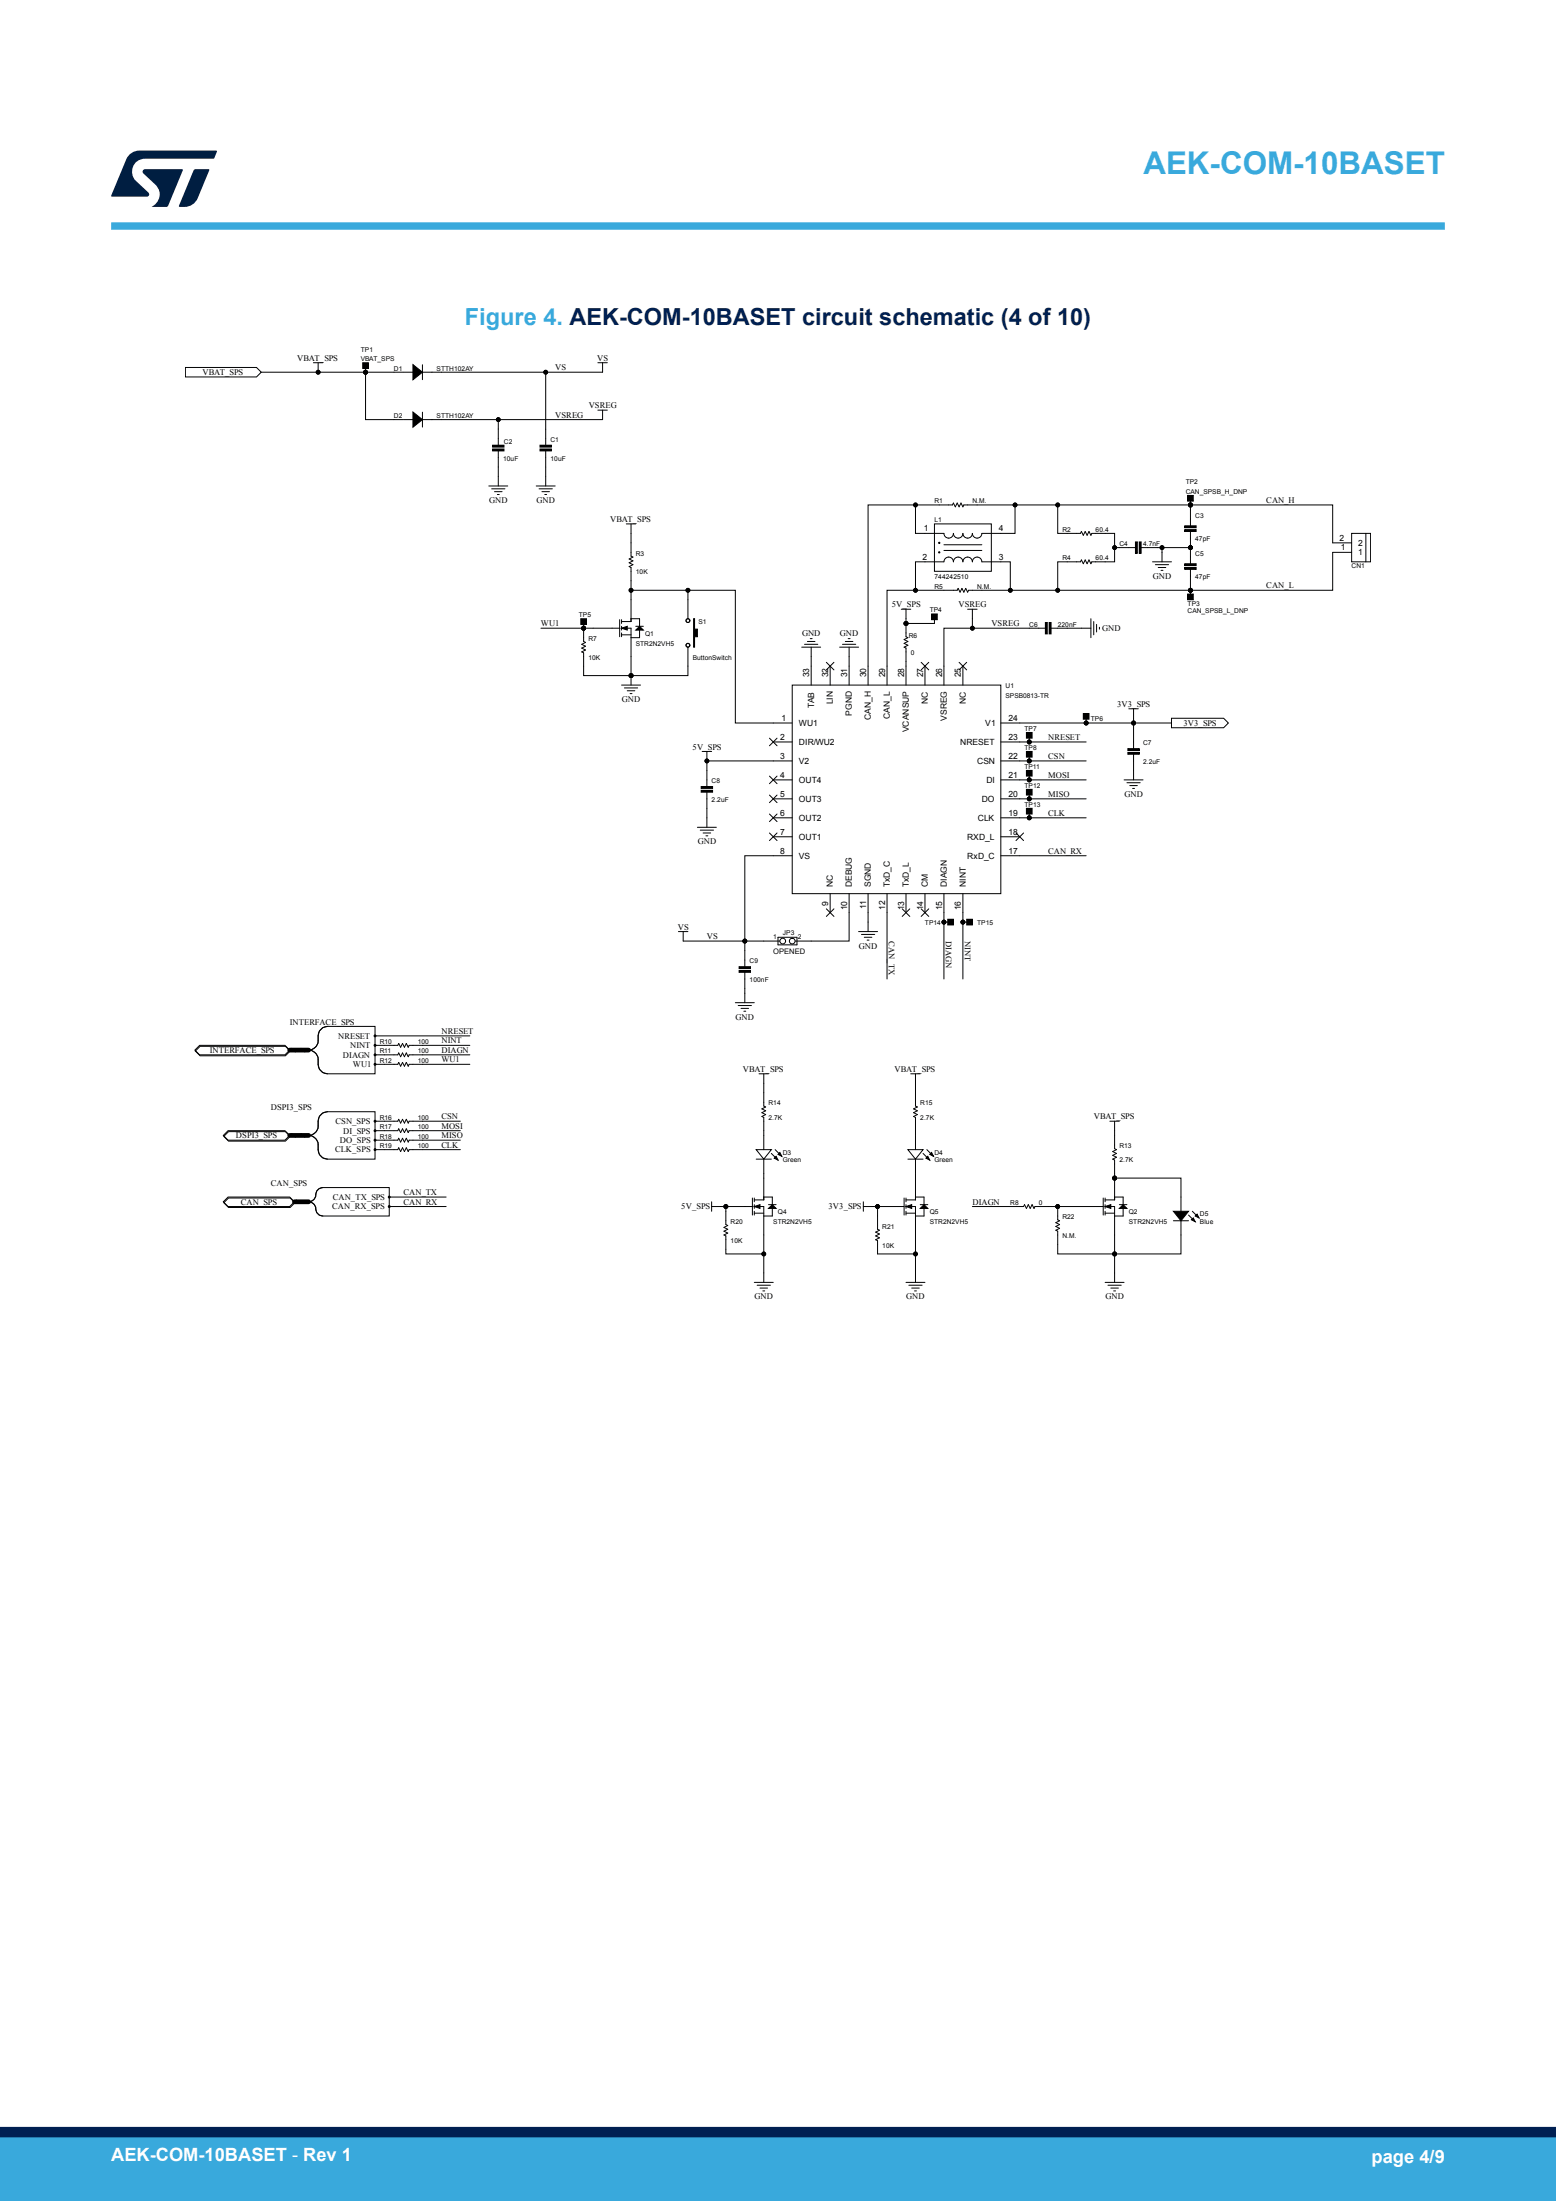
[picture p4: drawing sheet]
<svg xmlns="http://www.w3.org/2000/svg" width="210mm" height="297mm" viewBox="0 0 210 297" stroke-linecap="round" stroke-linejoin="round" font-family="sans-serif">
<g fill="none" stroke="#000" stroke-width=".13">
<path d="M25 49.6h9.6l.7 .6-.7 .7h-9.6zM53.2 50.2h1.3M53.2 56.6h1.3M54.5 50.2h1.3M54.5 56.6h1.3M55.7 49.2l1.3 1-1.3 1zM55.7 55.6l1.3 1-1.3 1zM57 49.2v2M57 55.6v2M57.1 50.2h2.5M57.1 56.6h2.5M67.3 57.9v2.3"/>
<path d="M73.6 57.9v2.3M66 65.6h2.5M66.4 66h1.7M66.5 60.6h1.5v.2h-1.5zM66.5 60.1h1.5v.2h-1.5zM66.7 66.3h1.1M67.1 66.7h.3M67.3 60.7v2.3M67.3 64.3v1.3M72.4 65.6h2.5M72.8 66h1.7M72.9 60.6h1.5v.2h-1.5z"/>
<path d="M72.9 60.1h1.5v.2h-1.5zM73.1 66.3h1.1M73.5 66.7h.3M73.6 60.7v2.3M73.6 64.3v1.3M84.5 70.7h1.3M85.2 70.7v1.3M85.2 73.3v1.7l.2 .2-.5 .2 .5 .3-.5 .2 .5 .3-.5 .3 .3 .1v1.8M78.8 84.8v1.8l.2 .1-.5 .2 .5 .3-.5 .3 .5 .2-.5 .3 .3 .1v1.8M80 84.8h3.6M83.6 83.6v2.3M83.9 84.8l.8-.3v.5z"/>
<path d="M83.9 83.6v.5M83.9 84.5v.5M83.9 85.4v.5M83.9 92.4h2.5M83.9 84.8h1.3v3.8M83.9 85.7h1.3M84.3 92.8h1.8M84.7 93.2h1M85 93.6h.3M85.2 80.9v3h-1.3M85.2 91.2v1.2M85.2 83.5h1.1v2.5h-1.1"/>
<path d="M85.8 85l.5-.5 .5 .5zM85.8 84.5h1M92.8 80.9v2.6M92.8 87.3v2.6M93.6 83.5h.1v1.4h.4v1h-.4v1.4h-.1zM104.4 97.6h2.5M106.9 92.4h28.2v28.2h-28.2zM109.5 89.9v2.5M112 89.9v2.5M114.6 89.9v2.5M117.2 89.9v2.5M119.7 89.9v2.5"/>
<path d="M122.3 89.9v2.5M124.8 89.9v2.5M127.4 89.9v2.5M130 89.9v2.5M135.1 97.6h2.5M104.4 100.1h2.5M104.4 102.7h2.5M104.4 105.2h2.5M104.4 107.8h2.5M104.4 110.4h2.5M104.4 112.9h2.5M104.4 115.5h2.5"/>
<path d="M135.1 100.1h2.5M135.1 102.7h2.5M135.1 105.2h2.5M135.1 107.8h2.5M135.1 110.4h2.5M135.1 112.9h2.5M135.1 115.5h2.5M106.5 127h3M112 120.6v2.5M114.6 120.6v2.5M117.2 120.6v2.5M119.7 120.6v2.5"/>
<path d="M122.3 120.6v2.5M124.8 120.6v2.5M127.4 120.6v2.5M130 120.6v2.5"/>
<circle cx="78.8" cy="84.8" r=".26"/>
<circle cx="85.2" cy="91.2" r=".26"/>
<circle cx="92.8" cy="87.1" r=".26"/>
<circle cx="92.8" cy="83.7" r=".26"/>
</g>
<g fill="#000">
<path d="M55.7 49.2l1.3 1-1.3 1zM55.7 55.6l1.3 1-1.3 1zM83.9 84.8l.8-.3v.5zM85.8 85l.5-.5 .5 .5z"/>
<path d="M66.5 60.6h1.5v.2h-1.5z" fill-rule="evenodd"/>
<path d="M66.5 60.1h1.5v.2h-1.5z" fill-rule="evenodd"/>
<path d="M72.9 60.6h1.5v.2h-1.5z" fill-rule="evenodd"/>
<path d="M72.9 60.1h1.5v.2h-1.5z" fill-rule="evenodd"/>
<path d="M93.6 83.5h.1v1.4h.4v1h-.4v1.4h-.1z" fill-rule="evenodd"/>
</g>
<g fill="#000">
<circle cx="78.8" cy="84.8" r=".26"/>
<circle cx="85.2" cy="91.2" r=".26"/>
</g>
<circle cx="106.9" cy="127" r=".38" fill="#fff"/>
<g fill="none" stroke="#000" stroke-width=".13">
<path d="M103.1 127h2.9"/>
<circle cx="106.9" cy="127" r=".38"/>
</g>
<circle cx="105.6" cy="127" r=".38" fill="#fff"/>
<g fill="none" stroke="#000" stroke-width=".13">
<path d="M35.3 50.2h17.9M42.3 48.9h1.3M42.9 48.9v1.3M49 48.9h.7v.8h-.7zM49.3 49.6v7h3.9M67.3 56.6v1.3M73.6 50.2v7.7M80.7 48.9h1.3M80.7 55.3h1.3M81.3 55.3v1.3h-21.7M81.3 48.9v1.3h-21.7M67.3 63v1.3"/>
<path d="M73.6 63v1.3M85.2 72v1.3M85.2 78.4v1.3M92.8 79.7v1.2M123.6 68.1v3.9h3.8a.64 .64 0 0 0 .6 .6 .64 .64 0 0 0 .7-.6 .64 .64 0 0 0 .6 .6 .64 .64 0 0 0 .7-.6 .64 .64 0 0 0 .6 .6 .64 .64 0 0 0 .6-.6 .64 .64 0 0 0 .7 .6 .64 .64 0 0 0 .6-.6h4.5v-3.9M123.6 79.7h-3.9v10.2M126.1 70.7h7.7v6.4h-7.7zM126.7 73.2h.1v.1h-.1zM126.7 74.5h.1v.1h-.1zM127.4 73.5h5.1M127.4 74.3h5.1M142.7 68.1v3.9h3.1l.1-.3 .3 .5 .3-.5 .2 .5 .3-.5 .2 .5 .2-.2h3v3.8h-3l-.2 .3-.2-.5-.3 .5-.2-.5-.3 .5-.3-.5-.1 .2h-3.1v3.9"/>
<path d="M150.4 73.9h3M153.2 73.1h.3v1.6h-.3zM153.8 73.1h.2v1.6h-.2zM153.9 73.9h6.8M155.5 75.8h2.6M155.9 76.2h1.8M156.3 76.6h1M156.7 77h.3M156.8 73.9v1.9M159.9 71.5h1.5v.2h-1.5zM159.9 71h1.5v.2h-1.5zM159.9 76.6h1.5v.2h-1.5z"/>
<path d="M159.9 76.1h1.5v.2h-1.5zM160.3 66.9h.7v.7h-.7zM160.7 67.5v3.6M160.7 71.6v4.6M160.7 76.7v3.6M182.4 72h2.6v3.8h-2.6zM182.4 74.5h-2.5v5.2h-49.2l-.1 .2-.3-.5-.2 .5-.3-.5-.2 .5-.3-.5-.1 .3h-5.6v-3.9h3.8a.64 .64 0 0 1 .6-.6 .64 .64 0 0 1 .7 .6 .64 .64 0 0 1 .6-.6 .64 .64 0 0 1 .7 .6 .64 .64 0 0 1 .6-.6 .64 .64 0 0 1 .6 .6 .64 .64 0 0 1 .7-.6 .64 .64 0 0 1 .6 .6h3.9v3.9M182.4 73.3h-2.5v-5.2h-49.8l-.1 .3-.3-.5-.3 .5-.2-.5-.3 .5-.2-.5-.2 .2h-11.3v21.8M184.3 72v3.8M73 84.8h7M78.4 83.5h.8v.8h-.8zM78.8 89.9v1.3h6.4"/>
<path d="M78.8 84.1v.7M85.2 80.9v-1.2h14v17.9h5.2M85.2 88.6v2.6M92.8 89.9v1.3h-7.6M103.8 99.6l1.1 1M104.9 99.6l-1.1 1M108.2 87.3h2.6M108.6 86.9h1.8M109 86.6h1M109.4 86.2h.2M109.5 87.3v2.6M111.5 89.4l1 1"/>
<path d="M112.5 89.4l-1 1M113.3 87.3h2.6M113.7 86.9h1.8M114.1 86.6h1M114.5 86.2h.2M114.6 87.3v2.6M121.6 82.2h1.3M122.3 82.2v3.7l.2 .1-.5 .3 .5 .3-.5 .2 .5 .3-.5 .2 .3 .2v2.4M124.3 89.4l1 1M125.3 89.4l-1 1M125.7 82.8h.8v.8h-.8zM126.1 83.5v.6h-3.8"/>
<path d="M129.4 89.4l1.1 1M130.5 89.4l-1.1 1M130.6 82.2h1.3M131.2 82.2v2.6M138.5 98.8h.8v.8h-.8zM138.9 99.5v.6M141.1 84h.2v1.5h-.2zM141.2 84.8h-13.8v5.1M141.6 84h.3v1.5h-.3zM141.7 84.8h5.5M146.2 96.3h.8v.7h-.8zM146.6 96.9v.7"/>
<path d="M147.2 83.5v2.5M147.6 83.9v1.8M148 84.3v1M148.4 84.6v.3M152.3 95.6h1.3M153 95.6v2h-15.4M158.1 96.9h7l.7 .7-.7 .6h-7zM158.1 97.6h-5.1v3.5M160.3 80.2h.7v.7h-.7zM94.1 111.6h2.6M94.5 112h1.8M94.6 106.6h1.6v.3h-1.6z"/>
<path d="M94.6 106.1h1.6v.3h-1.6zM94.8 101.4h1.2M94.9 112.4h1M95.3 112.8h.2M95.4 101.4v1.3M95.4 106.8v4.8M103.8 112.4l1.1 1M103.8 109.8l1.1 1.1M103.8 107.3l1.1 1M103.8 104.7l1.1 1M104.4 115.5h-3.9v15.1M104.4 102.7h-9v3.6"/>
<path d="M104.9 112.4l-1.1 1M104.9 109.8l-1.1 1.1M104.9 107.3l-1.1 1M104.9 104.7l-1.1 1M137.1 112.4l1 1M137.6 102.7h9M137.6 105.2h9M137.6 107.8h9M137.6 110.4h9M137.6 115.5h9M137.6 100.1h9M138.1 112.4l-1 1"/>
<path d="M138.5 109.1h.8v.7h-.8zM138.5 106.5h.8v.8h-.8zM138.5 104h.8v.7h-.8zM138.5 101.4h.8v.8h-.8zM138.9 102v.7M138.9 104.6v.6M138.9 107.2v.6M138.9 109.7v.7M151.7 105.2h2.6M152.1 105.6h1.8M152.2 101.5h1.6v.3h-1.6zM152.2 101h1.6v.3h-1.6z"/>
<path d="M152.5 106h1M152.9 106.4h.2M153 101.7v3.5M43.1 139.1l.5-.4 .6-.2h6.4v6.4h-6.4l-.6-.2-.5-.4-.2-.7v-.9l-.3-.6-.6-.4 .6-.4 .3-.6v-.9zM44.2 138.5a1.28 1.28 0 0 0-1.3 1.3 1.55 1.55 0 0 1-.8 1.8l-.4 .1M50.6 139.8h12.8M91.6 125.7h1.2M92.2 125.7v1.3h10.9M99.2 135.3h2.6M99.6 135.7h1.8M99.8 131h1.5v.2h-1.5zM99.8 130.4h1.5v.3h-1.5z"/>
<path d="M100 136.1h1M100.4 136.5h.2M100.5 131.1v4.2M105 126.5h2.6v1h-2.6zM111.5 122.6l1 1.1M112.5 122.6l-1 1.1M114.6 123.1v3.9h-5.1M115.9 125.7h2.5M116.3 126.1h1.8M116.6 126.5h1.1M117 126.9h.3M117.2 123.1v2.6"/>
<path d="M119.7 123.1v9M121.8 122.6l1 1.1M122.8 122.6l-1 1.1M124.3 122.6l1 1.1M125.3 122.6l-1 1.1M127.4 124.4h.6M127.4 123.1v9M127.9 124h.8v.8h-.8zM130 124.4h.6M130 123.1v9M130.5 124h.7v.8h-.7zM26.3 141.7l.6-.6h11.6l.6 .6-.6 .6h-11.6z"/>
<path d="M26.4 141.8l.6-.6h11.5l.7 .6-.7 .7h-11.5zM30.1 153.2l.7-.6h7.7l.6 .6-.6 .7h-7.7zM30.2 153.3l.6-.6h7.7l.7 .6-.7 .7h-7.7zM39.1 153.2h2.6M39.1 141.7h2.6M41.7 153.2a1.28 1.28 0 0 1 1.2 1.3 1.55 1.55 0 0 0 .9 1.8l.4 .1M41.7 141.7a1.28 1.28 0 0 1 1.2 1.3 1.55 1.55 0 0 0 .9 1.8l.4 .1M43.1 150.7l.5-.5 .6-.2h6.4v6.4h-6.4l-.6-.1-.5-.5-.2-.7v-.9l-.3-.6-.6-.4 .6-.4 .3-.5v-1zM44.2 150a1.28 1.28 0 0 0-1.3 1.3 1.55 1.55 0 0 1-.8 1.8l-.4 .1M50.6 151.3h3.1l.1-.3 .3 .6 .2-.6 .3 .6 .2-.6 .3 .6 .1-.3h6.9M50.6 152.6h3.1l.1-.3 .3 .5 .2-.5 .3 .5 .2-.5 .3 .5 .1-.2h6.9M50.6 153.9h3.1l.1-.3 .3 .5 .2-.5 .3 .5 .2-.5 .3 .5 .1-.2h6.9"/>
<path d="M50.6 155.1h3.1l.1-.2 .3 .5 .2-.5 .3 .5 .2-.5 .3 .5 .1-.3h6.9M50.6 141.1h3.1l.1-.3 .3 .5 .2-.5 .3 .5 .2-.5 .3 .5 .1-.2h8.2M50.6 142.3h3.1l.1-.2 .3 .5 .2-.5 .3 .5 .2-.5 .3 .5 .1-.3h8.2M50.6 143.6h3.1l.1-.2 .3 .5 .2-.5 .3 .5 .2-.5 .3 .5 .1-.3h8.2M102.1 156.4h2M102.1 155.1h2l-1 1.3zM102.4 144.9h1.3M103.1 144.9v4.3l.2 .2-.5 .2 .5 .3-.5 .2 .5 .3-.5 .3 .3 .1v4.3M103.1 156.4v5.5h-1.3M104.1 155.6l.9 .9M104.5 156.3l.2-.3 .3 .5zM104.6 155.1l.9 .9"/>
<path d="M105 155.8l.3-.3 .2 .5zM122.5 156.4h2.1M122.5 155.1h2.1l-1 1.3zM122.9 144.9h1.3M123.6 156.4v5.5h-1.3M123.6 144.9v4.3l.2 .2-.5 .2 .5 .3-.5 .2 .5 .3-.5 .3 .3 .1v4.3M124.6 155.6l.9 .9M125 156.3l.2-.3 .3 .5zM125.1 155.1l.9 .9M125.5 155.8l.2-.3 .3 .5zM149.8 151.3h1.3M150.4 159h9v4.4"/>
<path d="M150.4 151.3v3.7l.3 .1-.5 .3 .5 .2-.5 .3 .5 .3-.5 .2 .2 .1v5.4h-1.3M30.1 162.2l.7-.7h8.3l.6 .7-.6 .6h-8.3zM30.2 162.3l.6-.6h8.4l.6 .6-.6 .6h-8.4zM39.7 162.2h2M41.7 162.2a.96 .96 0 0 1 .9 .9 .96 .96 0 0 0 1 1M42.7 160.7l.4-.3 .5-.2h8.9v3.9h-8.9a1 1 0 0 1-1-1.2l-.2-.4-.5-.3 .5-.4 .2-.4zM43.6 160.2a.96 .96 0 0 0-1 1 .96 .96 0 0 1-.9 1M52.5 162.8h7.7M52.5 161.5h7.7M96 162.8h2v2.4l.2 .2-.5 .2 .5 .3-.5 .2 .5 .3-.5 .2 .3 .2v2.4h5.1v3.8M96 162.2v1.2M98 162.8h3.5"/>
<path d="M101.5 161.7v2.3M101.8 162.8l.8-.2v.5zM101.8 161.7v.5M101.8 162.6v.5M101.8 163.4v.6M101.8 173h2.6M101.8 162.8h1.3v6.4M101.8 163.7h1.3M102.2 173.4h1.8M102.6 173.8h1M103 174.2h.2M103.1 161.5h1.1v2.6h-1.1"/>
<path d="M103.7 163.1l.5-.5 .5 .5zM103.7 162.6h1M116.5 162.8h1.9v3.1l.3 .1-.5 .3 .5 .2-.5 .3 .5 .2-.5 .3 .2 .1v1.8h5.2v3.8M116.5 162.2v1.2M118.4 162.8h3.6M122 161.7v2.3M122.3 162.8l.7-.2v.5zM122.3 161.7v.5M122.3 162.6v.5M122.3 163.4v.6M122.3 173h2.5M122.3 162.8h1.3v6.4"/>
<path d="M122.3 163.7h1.3M122.7 173.4h1.8M123 173.8h1.1M123.4 174.2h.3M123.6 161.5h1.1v2.6h-1.1M124.2 163.1l.5-.5 .5 .5zM124.2 162.6h1M131.2 162.8h6.9l.2-.2 .2 .5 .3-.5 .2 .5 .3-.5 .3 .5 .1-.3h9.2M142.7 162.8v1.8l.3 .1-.5 .3 .5 .2-.5 .3 .5 .3-.5 .2 .2 .1v3.1h7.7v-6.4h-1.3M148.9 161.7v2.3M149.1 163.7h1.3M149.1 162.8l.8-.2v.5z"/>
<path d="M149.1 173h2.6M149.1 161.7v.5M149.1 162.6v.5M149.1 163.4v.6M149.5 173.4h1.8M149.9 173.8h1M150.3 174.2h.3M150.4 161.5h1.2v2.6h-1.2M151.1 163.1l.5-.5 .5 .5zM151.1 162.6h1M158.4 163.4h2l-1 1.3zM158.4 164.7h2"/>
<path d="M159.4 164.7v4.5h-9v3.8M160.4 164l.9 .9M160.8 164.6l.2-.3 .3 .6zM160.9 163.4l.9 .9M161.3 164.1l.3-.3 .2 .5z"/>
<circle cx="42.9" cy="50.2" r=".26"/>
<circle cx="49.3" cy="50.2" r=".26"/>
<circle cx="67.3" cy="56.6" r=".26"/>
<circle cx="73.6" cy="50.2" r=".26"/>
<circle cx="85.2" cy="79.7" r=".26"/>
<circle cx="92.8" cy="79.7" r=".26"/>
<circle cx="123.6" cy="68.1" r=".26"/>
<circle cx="123.6" cy="79.7" r=".26"/>
<circle cx="136.4" cy="79.7" r=".26"/>
<circle cx="137" cy="68.1" r=".26"/>
<circle cx="142.8" cy="68.1" r=".26"/>
<circle cx="142.8" cy="79.7" r=".26"/>
<circle cx="150.4" cy="73.9" r=".26"/>
<circle cx="156.8" cy="73.9" r=".26"/>
<circle cx="160.7" cy="68.1" r=".26"/>
<circle cx="160.7" cy="73.9" r=".26"/>
<circle cx="160.7" cy="79.7" r=".26"/>
<circle cx="78.8" cy="84.8" r=".26"/>
<circle cx="85.2" cy="91.2" r=".26"/>
<circle cx="122.3" cy="84.1" r=".26"/>
<circle cx="131.2" cy="84.8" r=".26"/>
<circle cx="146.6" cy="97.6" r=".26"/>
<circle cx="153" cy="97.6" r=".26"/>
<circle cx="95.4" cy="102.7" r=".26"/>
<circle cx="138.9" cy="100.1" r=".26"/>
<circle cx="138.9" cy="107.8" r=".26"/>
<circle cx="138.9" cy="102.7" r=".26"/>
<circle cx="138.9" cy="105.2" r=".26"/>
<circle cx="138.9" cy="110.4" r=".26"/>
<circle cx="50.6" cy="139.8" r=".13"/>
<circle cx="100.5" cy="127" r=".26"/>
<circle cx="105.6" cy="127" r=".38"/>
<circle cx="127.4" cy="124.4" r=".26"/>
<circle cx="130" cy="124.4" r=".26"/>
<circle cx="50.6" cy="152.6" r=".13"/>
<circle cx="50.6" cy="153.9" r=".13"/>
<circle cx="50.6" cy="151.3" r=".13"/>
<circle cx="50.6" cy="143.6" r=".13"/>
<circle cx="50.6" cy="142.3" r=".13"/>
<circle cx="50.6" cy="155.1" r=".13"/>
<circle cx="50.6" cy="141.1" r=".13"/>
<circle cx="150.4" cy="159" r=".26"/>
<circle cx="52.5" cy="161.5" r=".13"/>
<circle cx="52.5" cy="162.8" r=".13"/>
<circle cx="98" cy="162.8" r=".26"/>
<circle cx="103.1" cy="169.2" r=".26"/>
<circle cx="118.4" cy="162.8" r=".26"/>
<circle cx="123.6" cy="169.2" r=".26"/>
<circle cx="142.8" cy="162.8" r=".26"/>
<circle cx="150.4" cy="169.2" r=".26"/>
</g>
<g fill="#000">
<path d="M104.5 156.3l.2-.3 .3 .5zM105 155.8l.3-.3 .2 .5zM125 156.3l.2-.3 .3 .5zM125.5 155.8l.2-.3 .3 .5zM101.8 162.8l.8-.2v.5zM103.7 163.1l.5-.5 .5 .5zM122.3 162.8l.7-.2v.5zM124.2 163.1l.5-.5 .5 .5zM149.1 162.8l.8-.2v.5zM151.1 163.1l.5-.5 .5 .5zM158.4 163.4h2l-1 1.3zM160.8 164.6l.2-.3 .3 .6z"/>
<path d="M161.3 164.1l.3-.3 .2 .5z"/>
<path d="M49 48.9h.7v.8h-.7z" fill-rule="evenodd"/>
<path d="M153.2 73.1h.3v1.6h-.3z" fill-rule="evenodd"/>
<path d="M153.8 73.1h.2v1.6h-.2z" fill-rule="evenodd"/>
<path d="M159.9 71.5h1.5v.2h-1.5z" fill-rule="evenodd"/>
<path d="M159.9 71h1.5v.2h-1.5z" fill-rule="evenodd"/>
<path d="M159.9 76.6h1.5v.2h-1.5z" fill-rule="evenodd"/>
<path d="M159.9 76.1h1.5v.2h-1.5z" fill-rule="evenodd"/>
<path d="M160.3 66.9h.7v.7h-.7z" fill-rule="evenodd"/>
<path d="M78.4 83.5h.8v.8h-.8z" fill-rule="evenodd"/>
<path d="M125.7 82.8h.8v.8h-.8z" fill-rule="evenodd"/>
<path d="M138.5 98.8h.8v.8h-.8z" fill-rule="evenodd"/>
<path d="M141.1 84h.2v1.5h-.2z" fill-rule="evenodd"/>
<path d="M141.6 84h.3v1.5h-.3z" fill-rule="evenodd"/>
<path d="M146.2 96.3h.8v.7h-.8z" fill-rule="evenodd"/>
<path d="M160.3 80.2h.7v.7h-.7z" fill-rule="evenodd"/>
<path d="M94.6 106.6h1.6v.3h-1.6z" fill-rule="evenodd"/>
<path d="M94.6 106.1h1.6v.3h-1.6z" fill-rule="evenodd"/>
<path d="M138.5 109.1h.8v.7h-.8z" fill-rule="evenodd"/>
<path d="M138.5 106.5h.8v.8h-.8z" fill-rule="evenodd"/>
<path d="M138.5 104h.8v.7h-.8z" fill-rule="evenodd"/>
<path d="M138.5 101.4h.8v.8h-.8z" fill-rule="evenodd"/>
<path d="M152.2 101.5h1.6v.3h-1.6z" fill-rule="evenodd"/>
<path d="M152.2 101h1.6v.3h-1.6z" fill-rule="evenodd"/>
<path d="M99.8 131h1.5v.2h-1.5z" fill-rule="evenodd"/>
<path d="M99.8 130.4h1.5v.3h-1.5z" fill-rule="evenodd"/>
<path d="M127.9 124h.8v.8h-.8z" fill-rule="evenodd"/>
<path d="M130.5 124h.7v.8h-.7z" fill-rule="evenodd"/>
</g>
<g fill="#000">
<circle cx="42.9" cy="50.2" r=".26"/>
<circle cx="49.3" cy="50.2" r=".26"/>
<circle cx="67.3" cy="56.6" r=".26"/>
<circle cx="73.6" cy="50.2" r=".26"/>
<circle cx="85.2" cy="79.7" r=".26"/>
<circle cx="92.8" cy="79.7" r=".26"/>
<circle cx="123.6" cy="68.1" r=".26"/>
<circle cx="123.6" cy="79.7" r=".26"/>
<circle cx="136.4" cy="79.7" r=".26"/>
<circle cx="137" cy="68.1" r=".26"/>
<circle cx="142.8" cy="68.1" r=".26"/>
<circle cx="142.8" cy="79.7" r=".26"/>
<circle cx="150.4" cy="73.9" r=".26"/>
<circle cx="156.8" cy="73.9" r=".26"/>
<circle cx="160.7" cy="68.1" r=".26"/>
<circle cx="160.7" cy="73.9" r=".26"/>
<circle cx="160.7" cy="79.7" r=".26"/>
<circle cx="78.8" cy="84.8" r=".26"/>
<circle cx="85.2" cy="91.2" r=".26"/>
<circle cx="122.3" cy="84.1" r=".26"/>
<circle cx="131.2" cy="84.8" r=".26"/>
<circle cx="146.6" cy="97.6" r=".26"/>
<circle cx="153" cy="97.6" r=".26"/>
<circle cx="95.4" cy="102.7" r=".26"/>
<circle cx="138.9" cy="100.1" r=".26"/>
<circle cx="138.9" cy="107.8" r=".26"/>
<circle cx="138.9" cy="102.7" r=".26"/>
<circle cx="138.9" cy="105.2" r=".26"/>
<circle cx="138.9" cy="110.4" r=".26"/>
<circle cx="50.6" cy="139.8" r=".13"/>
<circle cx="100.5" cy="127" r=".26"/>
<circle cx="127.4" cy="124.4" r=".26"/>
<circle cx="130" cy="124.4" r=".26"/>
<circle cx="50.6" cy="152.6" r=".13"/>
<circle cx="50.6" cy="153.9" r=".13"/>
<circle cx="50.6" cy="151.3" r=".13"/>
<circle cx="50.6" cy="143.6" r=".13"/>
<circle cx="50.6" cy="142.3" r=".13"/>
<circle cx="50.6" cy="155.1" r=".13"/>
<circle cx="50.6" cy="141.1" r=".13"/>
<circle cx="150.4" cy="159" r=".26"/>
<circle cx="52.5" cy="161.5" r=".13"/>
<circle cx="52.5" cy="162.8" r=".13"/>
<circle cx="98" cy="162.8" r=".26"/>
<circle cx="103.1" cy="169.2" r=".26"/>
<circle cx="118.4" cy="162.8" r=".26"/>
<circle cx="123.6" cy="169.2" r=".26"/>
<circle cx="142.8" cy="162.8" r=".26"/>
<circle cx="150.4" cy="169.2" r=".26"/>
</g>
<path d="M39.1 153.2h2.6M39.1 141.7h2.6M39.7 162.2h2" fill="none" stroke="#000" stroke-width=".64"/>
<path d="M39.4 153l.5 .4M39.4 141.5l.5 .4M40.6 153l.5 .4M40.6 141.5l.5 .4M40 161.9l.5 .5" fill="none" stroke="#000" stroke-width=".17"/>
<path d="M15 30.5h180" fill="none" stroke="#39a9dc" stroke-width="1"/>
<g fill="#001e41">
<path d="M17.6 20.8l.8-.4 .4-.1h10.4l.1 .1-.5 1h-9.2a1.74 1.74 0 0 0-1.6 1 1.74 1.74 0 0 0 .3 2l1.7 1.6 .1 .2-.1 .3h-5l2.1-5z"/>
<path d="M26.2 22.9l1.9-.1 .2 .1-1.6 3.9a1.92 1.92 0 0 1-1.8 1.1h-.7l-.1-.1z"/>
<path d="M19.4 22.9l5.2-.1 .1 .1-2.1 5h-2.1a1.85 1.85 0 0 0 .5-2.9l-1.6-1.6-.2-.2z"/>
</g>
<g fill="#39a9dc">
<path d="M0 288.4h210v8.6h-210z" fill-rule="evenodd"/>
<path d="M-.1 288.4h210.2v4.4h-210.2z" fill-rule="evenodd"/>
</g>
<path d="M0 287.7h210" fill="none" stroke="#002052" stroke-width="1.4"/>
<text font-size="4.2" fill="#39a9dc" x="154.3" y="23.5">AEK-COM-10BASET</text>
<text font-size="3.2" fill="#39a9dc" x="62.7" y="43.8">Figure 4. AEK-COM-10BASET circuit schematic (4 of 10)</text>
<g font-size="2.5" fill="#fff">
<text x="15" y="291.6">AEK-COM-10BASET - Rev 1</text>
<text x="185.1" y="291.9">page 4/9</text>
</g>
<g font-size="1.2">
<text x="27.3" y="50.6">VBAT_SPS</text>
<text x="40.1" y="48.7">VBAT_SPS</text>
<text x="74.9" y="50">VS</text>
<text x="80.6" y="48.7">VS</text>
<text x="74.9" y="56.4">VSREG</text>
<text x="79.4" y="55.1">VSREG</text>
<text x="66" y="67.9">GND</text>
<text x="72.4" y="67.9">GND</text>
<text x="82.4" y="70.4">VBAT_SPS</text>
<text x="124.7" y="71.7">1</text>
<text x="134.8" y="71.7">4</text>
<text x="170.9" y="67.9">CAN_H</text>
<text x="124.5" y="75.6">2</text>
<text x="134.8" y="75.6">3</text>
<text x="180.8" y="73">2</text>
<text x="181" y="74.3">1</text>
<text x="183.3" y="73.6">2</text>
<text x="183.3" y="74.9">1</text>
<text x="120.4" y="82">5V_SPS</text>
<text x="129.4" y="82">VSREG</text>
<text x="155.6" y="78.1">GND</text>
<text x="170.9" y="79.4">CAN_L</text>
<text x="73" y="84.5">WU1</text>
<text x="108.2" y="85.8">GND</text>
<text x="113.4" y="85.8">GND</text>
<text x="133.8" y="84.5">VSREG</text>
<text x="148.8" y="85.2">GND</text>
<text x="83.9" y="94.7">GND</text>
<text x="150.8" y="95.4">3V3_SPS</text>
<text x="93.5" y="101.1">5V_SPS</text>
<text x="105.3" y="99.9">2</text>
<text x="105.5" y="97.3">1</text>
<text x="107.8" y="97.9">WU1</text>
<text x="107.8" y="100.5">DIR/WU2</text>
<text x="129.6" y="100.5">NRESET</text>
<text x="133" y="97.9">V1</text>
<text x="136.1" y="99.9">23</text>
<text x="136.1" y="97.3">24</text>
<text x="141.5" y="99.9">NRESET</text>
<text x="159.7" y="97.9">3V3_SPS</text>
<text x="105.3" y="102.4">3</text>
<text x="105.3" y="105">4</text>
<text x="105.3" y="107.5">5</text>
<text x="107.8" y="103.1">V2</text>
<text x="107.8" y="105.6">OUT4</text>
<text x="131.9" y="103.1">CSN</text>
<text x="133.2" y="105.6">DI</text>
<text x="136.1" y="102.4">22</text>
<text x="136.1" y="107.5">20</text>
<text x="136.1" y="105">21</text>
<text x="141.5" y="102.4">CSN</text>
<text x="141.5" y="105">MOSI</text>
<text x="141.5" y="107.5">MISO</text>
<text x="151.8" y="107.5">GND</text>
<text x="94.2" y="113.9">GND</text>
<text x="105.3" y="110.1">6</text>
<text x="105.3" y="112.7">7</text>
<text x="107.8" y="108.2">OUT3</text>
<text x="107.8" y="110.7">OUT2</text>
<text x="107.8" y="113.3">OUT1</text>
<text x="130.5" y="113.3">RXD_L</text>
<text x="132" y="110.7">CLK</text>
<text x="132.5" y="108.2">DO</text>
<text x="136.1" y="112.7">18</text>
<text x="136.1" y="110.1">19</text>
<text x="141.5" y="110.1">CLK</text>
<text x="105.3" y="115.2">8</text>
<text x="107.8" y="115.9">VS</text>
<text x="130.6" y="115.9">RxD_C</text>
<text x="136.1" y="115.2">17</text>
<text x="141.5" y="115.2">CAN_RX</text>
<text x="91.5" y="125.5">VS</text>
<text x="95.4" y="126.7">VS</text>
<text x="115.9" y="128">GND</text>
<text x="99.3" y="137.6">GND</text>
<text x="28.3" y="142.1">INTERFACE_SPS</text>
<text x="39.1" y="138.2">INTERFACE_SPS</text>
<text x="45.6" y="140.2">NRESET</text>
<text x="46.3" y="142.7">DIAGN</text>
<text x="47.2" y="141.4">NINT</text>
<text x="59.6" y="142.1">DIAGN</text>
<text x="59.6" y="140.8">NINT</text>
<text x="59.6" y="139.5">NRESET</text>
<text x="59.6" y="143.4">WU1</text>
<text x="36.5" y="149.8">DSPI3_SPS</text>
<text x="47.6" y="144">WU1</text>
<text x="100.3" y="144.6">VBAT_SPS</text>
<text x="120.7" y="144.6">VBAT_SPS</text>
<text x="31.8" y="153.6">DSPI3_SPS</text>
<text x="45.2" y="155.5">CLK_SPS</text>
<text x="45.3" y="151.7">CSN_SPS</text>
<text x="45.9" y="154.2">DO_SPS</text>
<text x="46.3" y="153">DI_SPS</text>
<text x="59.6" y="152.3">MOSI</text>
<text x="59.6" y="153.6">MISO</text>
<text x="59.6" y="154.9">CLK</text>
<text x="59.6" y="151">CSN</text>
<text x="147.6" y="151">VBAT_SPS</text>
<text x="36.5" y="160">CAN_SPS</text>
<text x="44.9" y="161.9">CAN_TX_SPS</text>
<text x="54.5" y="161.3">CAN_TX</text>
<text x="32.5" y="162.6">CAN_SPS</text>
<text x="44.8" y="163.2">CAN_RX_SPS</text>
<text x="54.5" y="162.6">CAN_RX</text>
<text x="91.9" y="163.2">5V_SPS</text>
<text x="111.8" y="163.2">3V3_SPS</text>
<text x="131.2" y="162.6">DIAGN</text>
<text x="101.8" y="175.3">GND</text>
<text x="122.3" y="175.3">GND</text>
<text x="149.2" y="175.3">GND</text>
</g>
<g font-size="1.1">
<text x="109.2" y="91.4" transform="rotate(-90 109.2 91.4)">33</text>
<text x="109.9" y="95.5" transform="rotate(-90 109.9 95.5)">TAB</text>
<text x="111.8" y="91.4" transform="rotate(-90 111.8 91.4)">32</text>
<text x="112.4" y="95" transform="rotate(-90 112.4 95)">LIN</text>
<text x="114.3" y="91.4" transform="rotate(-90 114.3 91.4)">31</text>
<text x="116.9" y="91.4" transform="rotate(-90 116.9 91.4)">30</text>
<text x="119.5" y="91.4" transform="rotate(-90 119.5 91.4)">29</text>
<text x="122" y="91.4" transform="rotate(-90 122 91.4)">28</text>
<text x="124.6" y="91.4" transform="rotate(-90 124.6 91.4)">27</text>
<text x="125.2" y="95" transform="rotate(-90 125.2 95)">NC</text>
<text x="127.1" y="91.4" transform="rotate(-90 127.1 91.4)">26</text>
<text x="129.7" y="91.4" transform="rotate(-90 129.7 91.4)">25</text>
<text x="130.3" y="95" transform="rotate(-90 130.3 95)">NC</text>
<text x="115" y="96.6" transform="rotate(-90 115 96.6)">PGND</text>
<text x="117.5" y="97.1" transform="rotate(-90 117.5 97.1)">CAN_H</text>
<text x="120.1" y="97" transform="rotate(-90 120.1 97)">CAN_L</text>
<text x="122.7" y="98.8" transform="rotate(-90 122.7 98.8)">VCANSUP</text>
<text x="127.8" y="97.3" transform="rotate(-90 127.8 97.3)">VSREG</text>
<text x="112.4" y="119.7" transform="rotate(-90 112.4 119.7)">NC</text>
<text x="115" y="119.7" transform="rotate(-90 115 119.7)">DEBUG</text>
<text x="117.5" y="119.7" transform="rotate(-90 117.5 119.7)">SGND</text>
<text x="120.1" y="119.7" transform="rotate(-90 120.1 119.7)">TxD_C</text>
<text x="122.7" y="119.7" transform="rotate(-90 122.7 119.7)">TxD_L</text>
<text x="125.2" y="119.7" transform="rotate(-90 125.2 119.7)">CM</text>
<text x="127.8" y="119.7" transform="rotate(-90 127.8 119.7)">DIAGN</text>
<text x="130.3" y="119.7" transform="rotate(-90 130.3 119.7)">NINT</text>
<text x="111.8" y="122.2" transform="rotate(-90 111.8 122.2)">9</text>
<text x="114.3" y="122.9" transform="rotate(-90 114.3 122.9)">10</text>
<text x="116.9" y="122.7" transform="rotate(-90 116.9 122.7)">11</text>
<text x="119.5" y="122.8" transform="rotate(-90 119.5 122.8)">12</text>
<text x="122" y="122.9" transform="rotate(-90 122 122.9)">13</text>
<text x="124.6" y="122.9" transform="rotate(-90 124.6 122.9)">14</text>
<text x="127.1" y="122.9" transform="rotate(-90 127.1 122.9)">15</text>
<text x="129.7" y="122.9" transform="rotate(-90 129.7 122.9)">16</text>
<text x="120" y="127" transform="rotate(90 120 127)">CAN_TX</text>
<text x="127.6" y="127" transform="rotate(90 127.6 127)">DIAGN</text>
<text x="130.2" y="127" transform="rotate(90 130.2 127)">NINT</text>
</g>
<text font-size="1" x="104.4" y="128.7">OPENED</text>
<g font-size=".9">
<text x="48.7" y="47.5">TP1</text>
<text x="48.7" y="48.7">VBAT_SPS</text>
<text x="53.2" y="50">D1</text>
<text x="58.9" y="50">STTH102AY</text>
<text x="53.2" y="56.4">D2</text>
<text x="58.9" y="56.4">STTH102AY</text>
<text x="68" y="59.9">C2</text>
<text x="74.3" y="59.6">C1</text>
<text x="67.9" y="62.2">10uF</text>
<text x="74.3" y="62.2">10uF</text>
<text x="160" y="65.4">TP2</text>
<text x="126.1" y="70.5">L1</text>
<text x="126.1" y="67.9">R1</text>
<text x="131.2" y="67.9">N.M.</text>
<text x="143.4" y="71.8">R2</text>
<text x="147.9" y="71.8">60.4</text>
<text x="160" y="66.6">CAN_SPSB_H_DNP</text>
<text x="161.3" y="69.8">C3</text>
<text x="85.8" y="75">R3</text>
<text x="85.8" y="77.5">10K</text>
<text x="143.4" y="75.6">R4</text>
<text x="147.9" y="75.6">60.4</text>
<text x="151.1" y="73.7">C4</text>
<text x="154.3" y="73.7">4.7nF</text>
<text x="161.3" y="75">C5</text>
<text x="161.3" y="73">47pF</text>
<text x="182.4" y="76.6">CN1</text>
<text x="78.1" y="83.3">TP5</text>
<text x="125.5" y="82.6">TP4</text>
<text x="126.1" y="78.2">744242510</text>
<text x="126.1" y="79.4">R5</text>
<text x="131.9" y="79.4">N.M.</text>
<text x="160.3" y="81.7">TP3</text>
<text x="160.3" y="82.8">CAN_SPSB_L_DNP</text>
<text x="161.3" y="78.2">47pF</text>
<text x="79.4" y="86.5">R7</text>
<text x="79.4" y="89">10K</text>
<text x="85.8" y="87.1">STR2N2VH5</text>
<text x="87.1" y="85.8">Q1</text>
<text x="93.5" y="89">ButtonSwitch</text>
<text x="94.3" y="84.2">S1</text>
<text x="122.7" y="86.1">R6</text>
<text x="122.9" y="88.4">0</text>
<text x="138.9" y="84.6">C6</text>
<text x="142.8" y="84.6">220nF</text>
<text x="135.7" y="92.9">U1</text>
<text x="135.7" y="94.2">SPSB0813-TR</text>
<text x="138.3" y="98.6">TP7</text>
<text x="138.3" y="101.2">TP8</text>
<text x="147.2" y="97.3">TP6</text>
<text x="154.3" y="100.5">C7</text>
<text x="96" y="105.7">C8</text>
<text x="138.3" y="106.3">TP12</text>
<text x="138.3" y="103.7">TP11</text>
<text x="154.3" y="103.1">2.2uF</text>
<text x="96" y="108.2">2.2uF</text>
<text x="138.3" y="108.9">TP13</text>
<text x="124.8" y="124.9">TP14</text>
<text x="131.9" y="124.9">TP15</text>
<text x="101.2" y="130">C9</text>
<text x="104.4" y="126.8">1</text>
<text x="105.6" y="126.1">JP3</text>
<text x="107.7" y="126.8">2</text>
<text x="101.2" y="132.5">100nF</text>
<text x="51.3" y="143.4">R12</text>
<text x="51.3" y="140.8">R10</text>
<text x="51.3" y="142.1">R11</text>
<text x="56.4" y="143.4">100</text>
<text x="56.4" y="140.8">100</text>
<text x="56.4" y="142.1">100</text>
<text x="103.7" y="149.2">R14</text>
<text x="124.2" y="149.2">R15</text>
<text x="51.3" y="154.9">R19</text>
<text x="51.3" y="152.4">R17</text>
<text x="51.3" y="153.6">R18</text>
<text x="51.3" y="151.1">R16</text>
<text x="56.4" y="154.9">100</text>
<text x="56.4" y="152.4">100</text>
<text x="56.4" y="153.6">100</text>
<text x="56.4" y="151.1">100</text>
<text x="103.7" y="151.1">2.7K</text>
<text x="105.6" y="155.8">D3</text>
<text x="124.2" y="151.1">2.7K</text>
<text x="126.1" y="155.8">D4</text>
<text x="151.1" y="154.9">R13</text>
<text x="105.6" y="156.8">Green</text>
<text x="126.1" y="156.8">Green</text>
<text x="151.1" y="156.8">2.7K</text>
<text x="98.6" y="167.7">10K</text>
<text x="98.6" y="165.2">R20</text>
<text x="104.4" y="165.2">STR2N2VH5</text>
<text x="105" y="163.9">Q4</text>
<text x="119.1" y="165.8">R21</text>
<text x="125.5" y="163.9">Q5</text>
<text x="125.5" y="165.2">STR2N2VH5</text>
<text x="136.4" y="162.6">R8</text>
<text x="140.2" y="162.6">0</text>
<text x="143.4" y="167.1">N.M.</text>
<text x="143.4" y="164.5">R22</text>
<text x="152.3" y="165.2">STR2N2VH5</text>
<text x="152.3" y="163.9">Q2</text>
<text x="161.9" y="164.1">D5</text>
<text x="161.9" y="165.2">Blue</text>
<text x="119.1" y="168.4">10K</text>
</g>
</svg>
